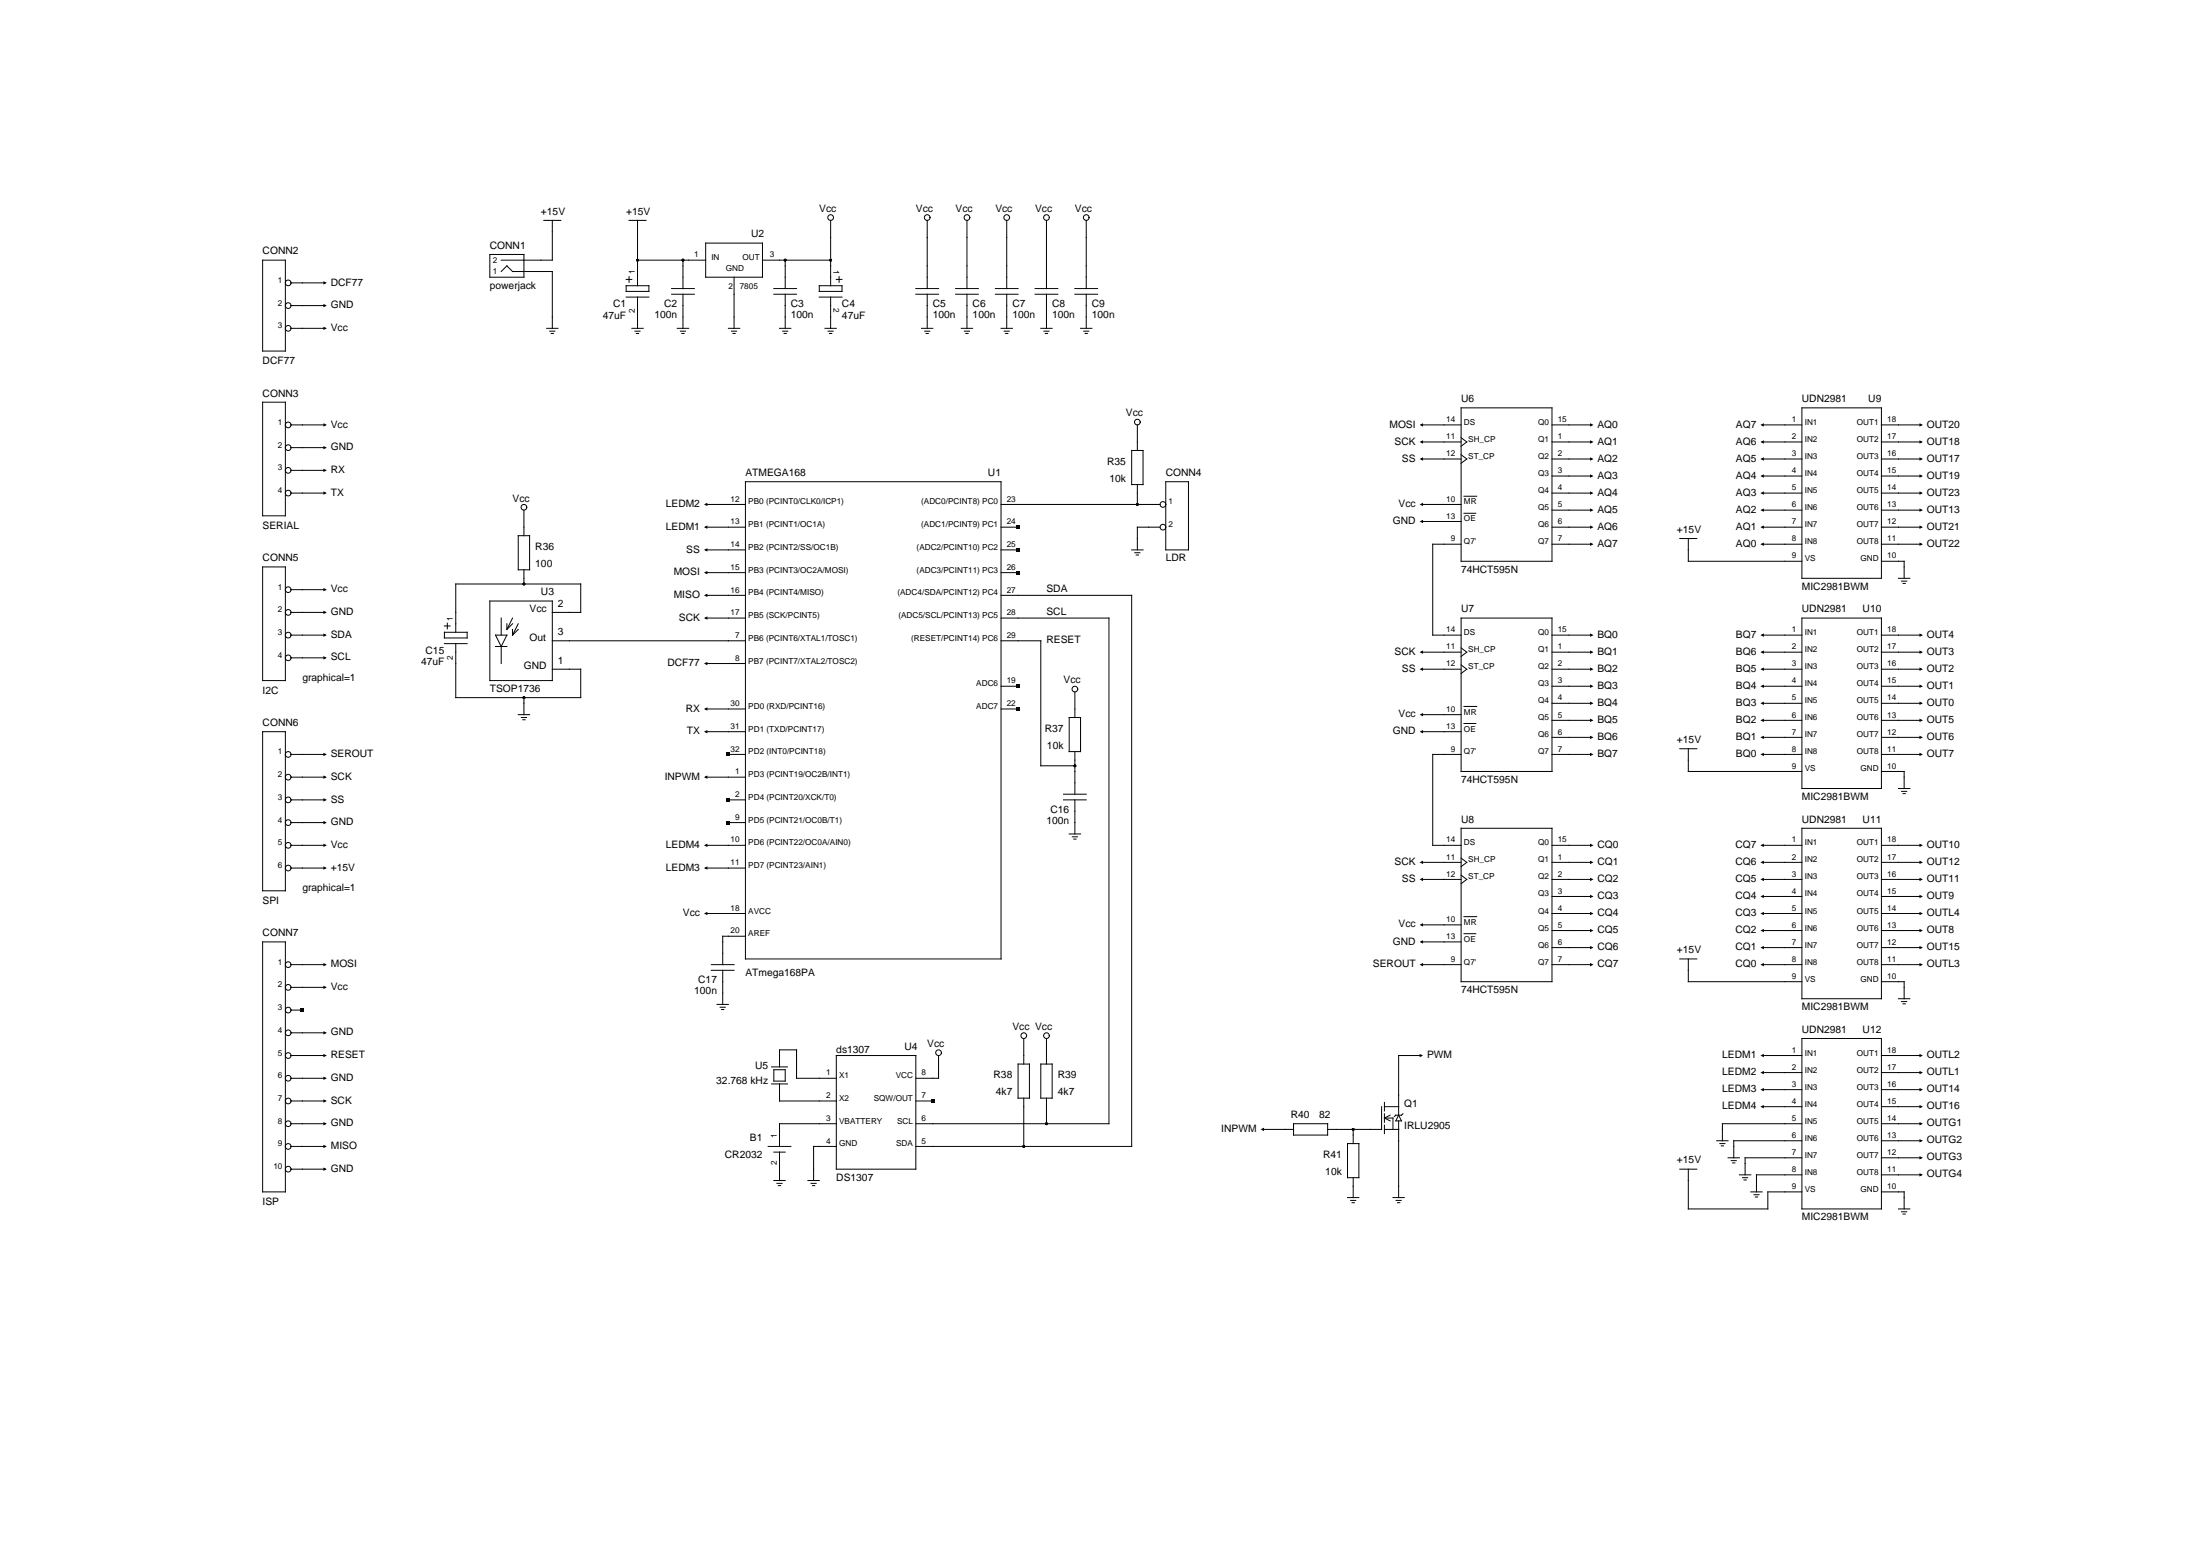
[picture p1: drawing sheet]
<svg xmlns="http://www.w3.org/2000/svg" width="297mm" height="210mm" viewBox="0 0 297 210" stroke-linecap="round" stroke-linejoin="round" font-family="sans-serif">
<g fill="none" stroke="#000" stroke-width=".14">
<path d="M35.5 35.1h3v12.3h-3zM39.3 38.2h4.6M66.1 34.4h4.6v3h-4.6zM67.7 36.7l.7-.8 .8 .8h5.4v7.6M73.4 29.7h2.3M74.6 29.7v5.4h-6.9M84.5 37.7h.8M84.5 38.6h3.1v.7h-3.1zM84.9 29.7h2.3M84.9 37.3v.8M86.1 35.1h9.2M86.1 29.7v8.9"/>
<path d="M90.7 39.7h3M90.7 39h3M92.2 35.1v3.9M92.2 39.7v4.6M95.3 32.8h7.6v4.6h-7.6zM99.1 37.4v6.9M102.9 35.1h9.3M104.5 39.7h3M104.5 39h3M106 35.1v3.9M106 39.7v4.6M110.6 38.6h3.1v.7h-3.1z"/>
<path d="M112.2 29.7v8.9M112.9 37.7h.8M113.3 37.3v.8M123.7 39.7h3M123.7 39h3M125.2 29.7v9.3M125.2 39.7v4.6M129 39.7h3.1M129 39h3.1M130.6 29.7v9.3M130.6 39.7v4.6M134.4 39.7h3.1"/>
<path d="M134.4 39h3.1M135.9 29.7v9.3M135.9 39.7v4.6M139.8 39.7h3M139.8 39h3M141.3 29.7v9.3M141.3 39.7v4.6M145.1 39.7h3.1M145.1 39h3.1M146.7 29.7v9.3M146.7 39.7v4.6M35.5 54.3h3v15.3h-3z"/>
<path d="M39.3 57.4h4.6M39.3 44.3h4.6M39.3 41.3h4.6M73.8 44.3h1.5M74.2 44.7h.7M74.4 45h.3M84.5 40.1h3.1M85.3 44.3h1.5M85.7 44.7h.7M85.9 45h.3M86.1 40.1v4.2M91.4 44.3h1.6"/>
<path d="M91.9 44.7h.7M92.1 45h.3M98.3 44.3h1.6M98.8 44.7h.7M99 45h.3M105.2 44.3h1.6M105.7 44.7h.7M105.9 45h.3M110.6 40.1h3.1M111.4 44.3h1.5M111.8 44.7h.7M112 45h.3"/>
<path d="M112.2 40.1v4.2M124.4 44.3h1.6M124.8 44.7h.7M125 45h.3M129.8 44.3h1.5M130.2 44.7h.7M130.4 45h.3M135.2 44.3h1.5M135.6 44.7h.7M135.8 45h.3M140.5 44.3h1.6M140.9 44.7h.7"/>
<path d="M141.1 45h.3M145.9 44.3h1.5M146.3 44.7h.7M146.5 45h.3M153.6 57.4v3.4M191.9 57.4h5.4M191.9 59.7h5.4M197.3 59.1l.7 .6-.7 .5M197.3 55.1h12.2v20.7h-12.2zM209.5 57.4h5.4M209.5 59.7h5.4M237.9 57.4h5.4"/>
<path d="M237.9 59.7h5.4M243.3 55.1h10.7v23h-10.7zM254 57.4h5.4M254 59.7h5.4M35.5 76.5h3v15.4h-3zM39.3 66.6h4.6M39.3 60.4h4.6M39.3 63.5h4.6M39.3 79.6h4.6M70 72.3h1.5v4.6h-1.5zM70.7 68.9v3.4M70.7 76.9v1.9"/>
<path d="M95.3 71.2h5.3M95.3 68.1h5.3M95.3 74.2h5.3M95.3 77.3h5.3M100.6 65h34.6v64.4h-34.6zM135.2 71.2h2.3M135.2 68.1h21.4M135.2 74.2h2.3M135.2 77.3h2.3M152.8 74.2h1.5M152.8 60.8h1.5v4.6h-1.5zM153.2 74.6h.7"/>
<path d="M153.4 74.9h.3M153.6 65.4v2.7M156.6 71.2h-3v3M157.4 65h3.1v9.2h-3.1zM191.9 62h5.4M191.9 68.1h5.4M191.9 70.4h5.4M197.3 73.5h-3.9v12.2h3.9M197.3 61.4l.7 .6-.7 .5M197.7 67h1.7M197.7 69.3h1.6M209.5 62h5.4"/>
<path d="M209.5 64.3h5.4M209.5 66.6h5.4M209.5 68.9h5.4M209.5 71.2h5.4M209.5 73.5h5.4M226.8 72.7h2.3M228 72.7v3.1h15.3M237.9 62h5.4M237.9 64.3h5.4M237.9 66.6h5.4M237.9 68.9h5.4M237.9 71.2h5.4"/>
<path d="M237.9 73.5h5.4M254 62h5.4M254 64.3h5.4M254 66.6h5.4M254 68.9h5.4M254 71.2h5.4M254 73.5h5.4M254 75.8h3.1v2.3M256.3 78.1h1.6M256.7 78.4h.7M256.9 78.8h.3M35.5 98.8h3v21.4h-3z"/>
<path d="M39.3 82.7h4.6M39.3 85.7h4.6M39.3 88.8h4.6M60 86.9h3.1M60 84.5h.8M60 85.3h3.1v.8h-3.1zM60.4 84.1v.8M61.5 86.9v7.3h16.9v-3.9h-3.8M66.1 81.1h8.5v10.8h-8.5zM66.9 85.7h1.5l-.7 1.6zM66.9 87.3h1.5M67.7 83.4v2.3"/>
<path d="M67.7 87.3v2.3M68.4 84.2v.8M69.2 83.4l-.8 1.6M69.2 84.2l-.8 .8M69.2 85v.7M70 84.2l-.8 1.5M70 85l-.8 .7M70 96.5h1.5M70.4 96.9h.7M70.6 97.2h.3M70.7 94.2v2.3M74.6 82.7h3.8v-3.9h-16.9v6.5"/>
<path d="M74.6 86.5h26M95.3 98.8h5.3M95.3 83.4h5.3M95.3 95.7h5.3M95.3 80.4h5.3M95.3 89.6h5.3M135.2 83.4h14.5v68.3h-26M135.2 80.4h17.6v74.4h-29.1M135.2 86.5h5.3v16.9h4.6M135.2 92.6h2.3M135.2 95.7h2.3M144.4 96.9h1.5v4.6h-1.5z"/>
<path d="M145.1 93.4v3.5M191.9 90.3h5.4M191.9 88h5.4M191.9 96.5h5.4M191.9 98.8h5.4M197.3 83.4h12.2v20.7h-12.2zM197.3 87.5l.7 .5-.7 .6M197.3 89.8l.7 .5-.7 .6M197.7 95.4h1.7M197.7 97.7h1.6M209.5 90.3h5.4M209.5 85.7h5.4"/>
<path d="M209.5 88h5.4M209.5 92.6h5.4M209.5 94.9h5.4M209.5 97.2h5.4M209.5 99.5h5.4M237.9 90.3h5.4M237.9 85.7h5.4M237.9 88h5.4M237.9 92.6h5.4M237.9 94.9h5.4M237.9 97.2h5.4M237.9 99.5h5.4"/>
<path d="M243.3 83.4h10.7v23h-10.7zM254 90.3h5.4M254 85.7h5.4M254 88h5.4M254 92.6h5.4M254 94.9h5.4M254 97.2h5.4M254 99.5h5.4M39.3 101.8h4.6M39.3 114.1h4.6M39.3 104.9h4.6M39.3 108h4.6"/>
<path d="M39.3 111h4.6M39.3 117.2h4.6M95.3 114.1h5.3M95.3 104.9h5.3M95.3 117.2h5.3M98.3 101.8h2.3M98.3 108h2.3M98.3 111h2.3M143.6 108h3.1M143.6 107.2h3.1M144.4 112.6h1.5M144.8 113h.7"/>
<path d="M145 113.3h.3M145.1 101.5v5.7M145.1 108v4.6M191.9 116.4h5.4M191.9 118.7h5.4M197.3 111.8h12.2v20.7h-12.2zM197.3 101.8h-3.9v12.3h3.9M197.3 115.8l.7 .6-.7 .6M197.3 118.1l.7 .6-.7 .6M209.5 101.8h5.4M209.5 114.1h5.4M209.5 116.4h5.4"/>
<path d="M209.5 118.7h5.4M226.8 101.1h2.3M228 101.1v3h15.3M237.9 101.8h5.4M237.9 114.1h5.4M237.9 116.4h5.4M237.9 118.7h5.4M243.3 111.8h10.7v23h-10.7zM254 101.8h5.4M254 104.1h3.1v2.3M254 114.1h5.4M254 116.4h5.4"/>
<path d="M254 118.7h5.4M256.3 106.4h1.6M256.7 106.8h.7M256.9 107.1h.3M35.5 127.1h3v33.8h-3zM39.3 130.2h4.6M39.3 133.3h4.6M39.3 136.3h1.5M39.3 139.4h4.6M95.3 123.3h5.3M96 130.2h3.1M96 131h3.1"/>
<path d="M96.8 135.6h1.5M97.2 136h.7M97.4 136.3h.3M97.6 131v4.6M100.6 126.4h-3v3.8M191.9 130.2h5.4M191.9 124.8h5.4M191.9 127.1h5.4M197.7 123.7h1.7M197.7 126h1.6M209.5 121h5.4M209.5 123.3h5.4"/>
<path d="M209.5 125.6h5.4M209.5 127.9h5.4M209.5 130.2h5.4M226.8 129.4h2.3M228 129.4v3.1h15.3M237.9 121h5.4M237.9 123.3h5.4M237.9 125.6h5.4M237.9 127.9h5.4M237.9 130.2h5.4M254 121h5.4M254 123.3h5.4"/>
<path d="M254 125.6h5.4M254 127.9h5.4M254 130.2h5.4M254 132.5h3.1v2.3M256.3 134.8h1.6M256.7 135.2h.7M256.9 135.5h.3M39.3 145.6h4.6M39.3 148.6h4.6M39.3 151.7h4.6M39.3 154.8h4.6M39.3 157.8h4.6"/>
<path d="M39.3 142.5h4.6M103.7 154.8h3.1M104.2 146.3h2.1M104.2 144h2.1M104.5 144.4h1.5v1.5h-1.5zM104.5 159.4h1.5M104.5 155.5h1.5M104.9 159.7h.7M105.2 144v-2.3h2.3v3.9h5.4M105.2 146.3v2.3h7.7M105.2 155.5v3.9M109.1 159.4h1.5"/>
<path d="M109.5 159.7h.7M112.9 151.7h-7.7v3.1M112.9 154.8h-3v4.6M112.9 142.5h10.8v15.3h-10.8zM123.7 148.6h2.3M126.7 142.5v3.1h-3M137.5 143.6h1.5v4.6h-1.5zM138.2 140.2v3.4M138.2 148.2v6.6M140.5 143.6h1.6v4.6h-1.6zM141.3 140.2v3.4M141.3 148.2v3.5"/>
<path d="M170.4 152.5h4.3M174.7 151.7h4.6v1.5h-4.6zM181.9 154.4h1.6v4.6h-1.6zM182.7 152.5v1.9M182.7 159v2.7M186.5 149.4v3.1h-7.2M186.9 149.4h1.9M186.9 152.5h1.9M186.9 150.9l.8 .4M186.9 148.8v1.2M186.9 150.3v1.2M186.9 151.9v1.1"/>
<path d="M186.9 150.9h1.2v1.6M187.7 150.5l-.8 .4M188.8 151.3v10.4M188.8 150.5l.4 .8h-.7zM189.4 150.3l-.2 .2h-.7l-.2 .2M191.9 142.5h-3.1v8M226.8 157.8h2.3M228 157.8v5.4h10.7v-2.3h4.6M231.8 154h1.5M232.2 154.4h.7M232.4 154.7h.3M233.3 156.3h1.6"/>
<path d="M233.7 156.7h.7M233.9 157h.3M234.9 158.6h1.5M235.3 159h.7M235.5 159.3h.3M237.9 142.5h5.4M237.9 149.4h5.4M237.9 147.1h5.4M237.9 144.8h5.4M243.3 151.7h-10.7v2.3M243.3 140.2h10.7v23h-10.7zM243.3 154h-9.2v2.3"/>
<path d="M243.3 156.3h-7.7v2.3M243.3 158.6h-6.1v2.3M254 151.7h5.4M254 142.5h5.4M254 149.4h5.4M254 147.1h5.4M254 144.8h5.4M254 154h5.4M254 156.3h5.4M254 158.6h5.4M105.1 160h.3M109.7 160h.3"/>
<path d="M181.9 161.7h1.6M182.4 162h.7M182.6 162.3h.3M188.1 161.7h1.5M188.5 162h.7M188.7 162.3h.3M236.4 160.9h1.5M236.8 161.3h.7M237 161.6h.3M254 160.9h3.1v2.3M256.3 163.2h1.6M256.7 163.6h.7"/>
<path d="M256.9 163.9h.3"/>
<circle cx="38.9" cy="38.2" r=".38"/>
<circle cx="112.2" cy="29.4" r=".38"/>
<circle cx="125.2" cy="29.4" r=".38"/>
<circle cx="130.6" cy="29.4" r=".38"/>
<circle cx="135.9" cy="29.4" r=".38"/>
<circle cx="141.3" cy="29.4" r=".38"/>
<circle cx="146.7" cy="29.4" r=".38"/>
<circle cx="38.9" cy="57.4" r=".38"/>
<circle cx="38.9" cy="44.3" r=".38"/>
<circle cx="38.9" cy="41.3" r=".38"/>
<circle cx="153.6" cy="57" r=".38"/>
<circle cx="38.9" cy="66.6" r=".38"/>
<circle cx="38.9" cy="60.4" r=".38"/>
<circle cx="38.9" cy="63.5" r=".38"/>
<circle cx="38.9" cy="79.6" r=".38"/>
<circle cx="70.7" cy="68.5" r=".38"/>
<circle cx="157" cy="71.2" r=".38"/>
<circle cx="157" cy="68.1" r=".38"/>
<circle cx="38.9" cy="82.7" r=".38"/>
<circle cx="38.9" cy="88.8" r=".38"/>
<circle cx="38.9" cy="85.7" r=".38"/>
<circle cx="145.1" cy="93" r=".38"/>
<circle cx="38.9" cy="101.8" r=".38"/>
<circle cx="38.9" cy="114.1" r=".38"/>
<circle cx="38.9" cy="108" r=".38"/>
<circle cx="38.9" cy="117.2" r=".38"/>
<circle cx="38.9" cy="111" r=".38"/>
<circle cx="38.9" cy="104.9" r=".38"/>
<circle cx="38.9" cy="139.4" r=".38"/>
<circle cx="38.9" cy="133.3" r=".38"/>
<circle cx="38.9" cy="136.3" r=".38"/>
<circle cx="38.9" cy="130.2" r=".38"/>
<circle cx="138.2" cy="139.8" r=".38"/>
<circle cx="141.3" cy="139.8" r=".38"/>
<circle cx="38.9" cy="151.7" r=".38"/>
<circle cx="38.9" cy="148.6" r=".38"/>
<circle cx="38.9" cy="142.5" r=".38"/>
<circle cx="38.9" cy="157.8" r=".38"/>
<circle cx="38.9" cy="154.8" r=".38"/>
<circle cx="38.9" cy="145.6" r=".38"/>
<circle cx="126.7" cy="142.1" r=".38"/>
</g>
<g fill="#000">
<path d="M43.7 38l.4 .2-.4 .2zM43.7 57.1l.4 .3-.4 .2zM43.7 44.1l.4 .2-.4 .3zM43.7 41l.4 .3-.4 .2zM191.7 57.4l.4-.3v.5zM191.7 59.7l.4-.3v.5zM214.7 59.4l.4 .3-.4 .2zM214.7 57.1l.4 .3-.4 .2zM237.7 57.4l.5-.3v.5zM237.7 59.7l.5-.3v.5zM259.2 57.1l.4 .3-.4 .2zM259.2 59.4l.4 .3-.4 .2z"/>
<path d="M43.7 63.3l.4 .2-.4 .2zM43.7 66.3l.4 .3-.4 .2zM43.7 79.4l.4 .2-.4 .2zM43.7 60.2l.4 .2-.4 .3zM95 71.2l.5-.3v.5zM95 74.2l.5-.2v.5zM95 77.3l.5-.2v.4zM95 68.1l.5-.2v.4zM137.2 70.9h.5v.5h-.5zM137.2 74h.5v.5h-.5zM137.2 77.1h.5v.4h-.5zM191.7 62l.4-.3v.5z"/>
<path d="M191.7 68.1l.4-.2v.4zM191.7 70.4l.4-.2v.4zM214.7 73.2l.4 .3-.4 .2zM214.7 70.9l.4 .3-.4 .2zM214.7 68.6l.4 .3-.4 .2zM214.7 66.3l.4 .3-.4 .2zM214.7 64l.4 .3-.4 .2zM214.7 61.7l.4 .3-.4 .2zM237.7 62l.5-.3v.5zM237.7 64.3l.5-.3v.5zM237.7 66.6l.5-.3v.5zM237.7 68.9l.5-.3v.5z"/>
<path d="M237.7 71.2l.5-.3v.5zM237.7 73.5l.5-.3v.5zM259.2 68.6l.4 .3-.4 .2zM259.2 66.3l.4 .3-.4 .2zM259.2 73.2l.4 .3-.4 .2zM259.2 70.9l.4 .3-.4 .2zM259.2 64l.4 .3-.4 .2zM259.2 61.7l.4 .3-.4 .2zM43.7 88.6l.4 .2-.4 .2zM43.7 85.5l.4 .2-.4 .3zM43.7 82.4l.4 .3-.4 .2zM95 80.4l.5-.3v.5z"/>
<path d="M95 83.4l.5-.2v.5zM95 89.6l.5-.3v.5zM95 95.7l.5-.2v.4zM95 98.8l.5-.3v.5zM137.2 92.4h.5v.5h-.5zM137.2 95.5h.5v.4h-.5zM191.7 88l.4-.2v.5zM191.7 90.3l.4-.2v.5zM191.7 96.5l.4-.3v.5zM191.7 98.8l.4-.3v.5zM214.7 99.3l.4 .2-.4 .3zM214.7 97l.4 .2-.4 .3z"/>
<path d="M214.7 94.7l.4 .2-.4 .3zM214.7 92.4l.4 .2-.4 .3zM214.7 90.1l.4 .2-.4 .3zM214.7 87.8l.4 .2-.4 .3zM214.7 85.5l.4 .2-.4 .3zM237.7 85.7l.5-.2v.5zM237.7 88l.5-.2v.5zM237.7 90.3l.5-.2v.5zM237.7 92.6l.5-.2v.5zM237.7 94.9l.5-.2v.5zM237.7 97.2l.5-.2v.5zM237.7 99.5l.5-.2v.5z"/>
<path d="M259.2 99.3l.4 .2-.4 .3zM259.2 97l.4 .2-.4 .3zM259.2 85.5l.4 .2-.4 .3zM259.2 87.8l.4 .2-.4 .3zM259.2 90.1l.4 .2-.4 .3zM259.2 92.4l.4 .2-.4 .3zM259.2 94.7l.4 .2-.4 .3zM43.7 101.6l.4 .2-.4 .3zM43.7 104.7l.4 .2-.4 .2zM43.7 107.7l.4 .3-.4 .2zM43.7 110.8l.4 .2-.4 .3zM43.7 113.9l.4 .2-.4 .2z"/>
<path d="M43.7 116.9l.4 .3-.4 .2zM95 114.1l.5-.2v.4zM95 117.2l.5-.3v.5zM95 104.9l.5-.2v.4zM98.1 101.6h.5v.5h-.5zM98.1 107.7h.5v.5h-.5zM98.1 110.8h.5v.5h-.5zM191.7 116.4l.4-.2v.4zM191.7 118.7l.4-.2v.4zM214.7 101.6l.4 .2-.4 .3zM214.7 118.5l.4 .2-.4 .2zM214.7 116.2l.4 .2-.4 .2z"/>
<path d="M214.7 113.9l.4 .2-.4 .2zM237.7 101.8l.5-.2v.5zM237.7 114.1l.5-.2v.4zM237.7 116.4l.5-.2v.4zM237.7 118.7l.5-.2v.4zM259.2 101.6l.4 .2-.4 .3zM259.2 116.2l.4 .2-.4 .2zM259.2 118.5l.4 .2-.4 .2zM259.2 113.9l.4 .2-.4 .2zM40.6 136.1h.5v.5h-.5zM43.7 130l.4 .2-.4 .2zM43.7 139.2l.4 .2-.4 .2z"/>
<path d="M43.7 133.1l.4 .2-.4 .2zM95 123.3l.5-.2v.4zM191.7 130.2l.4-.2v.4zM191.7 124.8l.4-.2v.5zM191.7 127.1l.4-.2v.5zM214.7 130l.4 .2-.4 .2zM214.7 127.7l.4 .2-.4 .2zM214.7 125.4l.4 .2-.4 .2zM214.7 123.1l.4 .2-.4 .2zM214.7 120.8l.4 .2-.4 .2zM237.7 121l.5-.2v.4zM237.7 123.3l.5-.2v.4z"/>
<path d="M237.7 125.6l.5-.2v.4zM237.7 127.9l.5-.2v.4zM237.7 130.2l.5-.2v.4zM259.2 127.7l.4 .2-.4 .2zM259.2 120.8l.4 .2-.4 .2zM259.2 125.4l.4 .2-.4 .2zM259.2 130l.4 .2-.4 .2zM259.2 123.1l.4 .2-.4 .2zM43.7 142.3l.4 .2-.4 .2zM43.7 145.3l.4 .3-.4 .2zM43.7 148.4l.4 .2-.4 .2zM43.7 151.5l.4 .2-.4 .2z"/>
<path d="M43.7 157.6l.4 .2-.4 .3zM43.7 154.5l.4 .3-.4 .2zM125.7 148.4h.5v.4h-.5zM170.2 152.5l.5-.3v.5zM191.7 142.3l.4 .2-.4 .2zM237.7 142.5l.5-.2v.4zM237.7 144.8l.5-.2v.4zM237.7 147.1l.5-.2v.4zM237.7 149.4l.5-.2v.4zM259.2 146.9l.4 .2-.4 .2zM259.2 149.2l.4 .2-.4 .2zM259.2 144.6l.4 .2-.4 .2z"/>
<path d="M259.2 142.3l.4 .2-.4 .2zM259.2 151.5l.4 .2-.4 .2zM259.2 153.8l.4 .2-.4 .2zM259.2 156.1l.4 .2-.4 .2zM259.2 158.4l.4 .2-.4 .2z"/>
<circle cx="86.1" cy="35.1" r=".19"/>
<circle cx="92.2" cy="35.1" r=".19"/>
<circle cx="106" cy="35.1" r=".19"/>
<circle cx="112.2" cy="35.1" r=".19"/>
<circle cx="70.7" cy="78.8" r=".19"/>
<circle cx="153.6" cy="68.1" r=".19"/>
<circle cx="70.7" cy="94.2" r=".19"/>
<circle cx="145.1" cy="103.4" r=".19"/>
<circle cx="138.2" cy="154.8" r=".19"/>
<circle cx="141.3" cy="151.7" r=".19"/>
<circle cx="182.7" cy="152.5" r=".19"/>
</g>
<g font-size="1.4">
<text x="73" y="29">+15V</text>
<text x="84.5" y="29">+15V</text>
<text x="110.6" y="28.6">Vcc</text>
<text x="123.7" y="28.6">Vcc</text>
<text x="129" y="28.6">Vcc</text>
<text x="134.4" y="28.6">Vcc</text>
<text x="139.8" y="28.6">Vcc</text>
<text x="145.1" y="28.6">Vcc</text>
<text x="35.5" y="34.4">CONN2</text>
<text x="66.1" y="33.6">CONN1</text>
<text x="101.4" y="32.1">U2</text>
<text x="44.7" y="38.5">DCF77</text>
<text x="44.7" y="41.6">GND</text>
<text x="66.1" y="39">powerjack</text>
<text x="82.8" y="41.5">C1</text>
<text x="89.7" y="41.5">C2</text>
<text x="106.8" y="41.5">C3</text>
<text x="113.7" y="41.5">C4</text>
<text x="126" y="41.5">C5</text>
<text x="131.3" y="41.5">C6</text>
<text x="136.7" y="41.5">C7</text>
<text x="142.1" y="41.5">C8</text>
<text x="147.4" y="41.5">C9</text>
<text x="44.7" y="44.7">Vcc</text>
<text x="81.4" y="43">47uF</text>
<text x="88.4" y="43">100n</text>
<text x="106.8" y="43">100n</text>
<text x="113.7" y="43">47uF</text>
<text x="126" y="43">100n</text>
<text x="131.3" y="43">100n</text>
<text x="136.7" y="43">100n</text>
<text x="142.1" y="43">100n</text>
<text x="147.4" y="43">100n</text>
<text x="35.5" y="53.5">CONN3</text>
<text x="35.5" y="49.2">DCF77</text>
<text x="44.7" y="57.7">Vcc</text>
<text x="152" y="56.2">Vcc</text>
<text x="187.6" y="57.7">MOSI</text>
<text x="197.3" y="54.3">U6</text>
<text x="215.7" y="57.7">AQ0</text>
<text x="234.4" y="57.7">AQ7</text>
<text x="243.3" y="54.3">UDN2981</text>
<text x="252.3" y="54.3">U9</text>
<text x="260.2" y="57.7">OUT20</text>
<text x="44.7" y="63.8">RX</text>
<text x="44.7" y="60.8">GND</text>
<text x="100.6" y="64.3">ATMEGA168</text>
<text x="133.4" y="64.3">U1</text>
<text x="149.5" y="62.7">R35</text>
<text x="149.8" y="65">10k</text>
<text x="157.4" y="64.3">CONN4</text>
<text x="188.3" y="60">SCK</text>
<text x="189.3" y="62.3">SS</text>
<text x="215.7" y="64.6">AQ3</text>
<text x="215.7" y="62.3">AQ2</text>
<text x="215.7" y="60">AQ1</text>
<text x="234.4" y="60">AQ6</text>
<text x="234.4" y="62.3">AQ5</text>
<text x="234.4" y="64.6">AQ4</text>
<text x="260.2" y="64.6">OUT19</text>
<text x="260.2" y="60">OUT18</text>
<text x="260.2" y="62.3">OUT17</text>
<text x="35.5" y="71.4">SERIAL</text>
<text x="44.7" y="66.9">TX</text>
<text x="69.2" y="67.7">Vcc</text>
<text x="89.9" y="71.5">LEDM1</text>
<text x="89.9" y="68.4">LEDM2</text>
<text x="188.1" y="70.8">GND</text>
<text x="188.8" y="68.4">Vcc</text>
<text x="215.7" y="71.5">AQ6</text>
<text x="215.7" y="69.2">AQ5</text>
<text x="215.7" y="66.9">AQ4</text>
<text x="226.4" y="71.9">+15V</text>
<text x="234.4" y="66.9">AQ3</text>
<text x="234.4" y="69.2">AQ2</text>
<text x="234.4" y="71.5">AQ1</text>
<text x="260.2" y="69.2">OUT13</text>
<text x="260.2" y="66.9">OUT23</text>
<text x="260.2" y="71.5">OUT21</text>
<text x="35.5" y="75.8">CONN5</text>
<text x="72.3" y="74.2">R36</text>
<text x="72.3" y="76.5">100</text>
<text x="91" y="77.7">MOSI</text>
<text x="92.7" y="74.6">SS</text>
<text x="157.4" y="75.8">LDR</text>
<text x="197.3" y="77.3">74HCT595N</text>
<text x="215.7" y="73.8">AQ7</text>
<text x="234.4" y="73.8">AQ0</text>
<text x="260.2" y="73.8">OUT22</text>
<text x="44.7" y="83">GND</text>
<text x="44.7" y="79.9">Vcc</text>
<text x="71.5" y="82.7">Vcc</text>
<text x="73" y="80.4">U3</text>
<text x="75.3" y="81.9">2</text>
<text x="91" y="80.7">MISO</text>
<text x="91.7" y="83.8">SCK</text>
<text x="141.3" y="83">SCL</text>
<text x="141.3" y="80">SDA</text>
<text x="197.3" y="82.7">U7</text>
<text x="243.3" y="79.6">MIC2981BWM</text>
<text x="243.3" y="82.7">UDN2981</text>
<text x="251.5" y="82.7">U10</text>
<text x="44.7" y="89.2">SCL</text>
<text x="44.7" y="86.1">SDA</text>
<text x="56.8" y="89.8">47uF</text>
<text x="57.5" y="88.3">C15</text>
<text x="71.5" y="86.5">Out</text>
<text x="75.3" y="85.7">3</text>
<text x="75.3" y="89.6">1</text>
<text x="90.1" y="89.9">DCF77</text>
<text x="141.3" y="86.9">RESET</text>
<text x="188.3" y="88.4">SCK</text>
<text x="215.7" y="88.4">BQ1</text>
<text x="215.7" y="86.1">BQ0</text>
<text x="234.4" y="86.1">BQ7</text>
<text x="234.4" y="88.4">BQ6</text>
<text x="260.2" y="86.1">OUT4</text>
<text x="260.2" y="88.4">OUT3</text>
<text x="35.5" y="93.6">I2C</text>
<text x="40.8" y="91.9">graphical=1</text>
<text x="66.1" y="93.4">TSOP1736</text>
<text x="70.7" y="90.3">GND</text>
<text x="143.6" y="92.3">Vcc</text>
<text x="189.3" y="90.7">SS</text>
<text x="215.7" y="95.3">BQ4</text>
<text x="215.7" y="93">BQ3</text>
<text x="215.7" y="90.7">BQ2</text>
<text x="234.4" y="90.7">BQ5</text>
<text x="234.4" y="93">BQ4</text>
<text x="234.4" y="95.3">BQ3</text>
<text x="260.2" y="90.7">OUT2</text>
<text x="260.2" y="93">OUT1</text>
<text x="260.2" y="95.3">OUT0</text>
<text x="35.5" y="98">CONN6</text>
<text x="92.6" y="96.1">RX</text>
<text x="92.7" y="99.1">TX</text>
<text x="141.1" y="98.8">R37</text>
<text x="141.4" y="101.1">10k</text>
<text x="188.1" y="99.1">GND</text>
<text x="188.8" y="96.8">Vcc</text>
<text x="215.7" y="99.9">BQ6</text>
<text x="215.7" y="97.6">BQ5</text>
<text x="226.4" y="100.3">+15V</text>
<text x="234.4" y="97.6">BQ2</text>
<text x="234.4" y="99.9">BQ1</text>
<text x="260.2" y="99.9">OUT6</text>
<text x="260.2" y="97.6">OUT5</text>
<text x="44.7" y="102.2">SEROUT</text>
<text x="44.7" y="105.3">SCK</text>
<text x="89.7" y="105.3">INPWM</text>
<text x="197.3" y="105.7">74HCT595N</text>
<text x="215.7" y="102.2">BQ7</text>
<text x="234.4" y="102.2">BQ0</text>
<text x="243.3" y="108">MIC2981BWM</text>
<text x="260.2" y="102.2">OUT7</text>
<text x="44.7" y="108.3">SS</text>
<text x="44.7" y="111.4">GND</text>
<text x="141.3" y="111.2">100n</text>
<text x="141.8" y="109.7">C16</text>
<text x="197.3" y="111">U8</text>
<text x="243.3" y="111">UDN2981</text>
<text x="251.5" y="111">U11</text>
<text x="44.7" y="114.5">Vcc</text>
<text x="44.7" y="117.5">+15V</text>
<text x="89.9" y="114.5">LEDM4</text>
<text x="89.9" y="117.5">LEDM3</text>
<text x="188.3" y="116.8">SCK</text>
<text x="189.3" y="119.1">SS</text>
<text x="215.7" y="119.1">CQ2</text>
<text x="215.7" y="116.8">CQ1</text>
<text x="215.7" y="114.5">CQ0</text>
<text x="234.3" y="114.5">CQ7</text>
<text x="234.3" y="116.8">CQ6</text>
<text x="234.3" y="119.1">CQ5</text>
<text x="260.2" y="116.8">OUT12</text>
<text x="260.2" y="119.1">OUT11</text>
<text x="260.2" y="114.5">OUT10</text>
<text x="35.5" y="122">SPI</text>
<text x="40.8" y="120.2">graphical=1</text>
<text x="92.2" y="123.7">Vcc</text>
<text x="188.8" y="125.2">Vcc</text>
<text x="215.7" y="126">CQ5</text>
<text x="215.7" y="123.7">CQ4</text>
<text x="215.7" y="121.4">CQ3</text>
<text x="234.3" y="121.4">CQ4</text>
<text x="234.3" y="123.7">CQ3</text>
<text x="234.3" y="126">CQ2</text>
<text x="260.2" y="121.4">OUT9</text>
<text x="260.2" y="126">OUT8</text>
<text x="260.2" y="123.7">OUTL4</text>
<text x="35.5" y="126.4">CONN7</text>
<text x="44.7" y="130.6">MOSI</text>
<text x="100.6" y="131.7">ATmega168PA</text>
<text x="185.4" y="130.6">SEROUT</text>
<text x="188.1" y="127.5">GND</text>
<text x="215.7" y="130.6">CQ7</text>
<text x="215.7" y="128.3">CQ6</text>
<text x="226.4" y="128.7">+15V</text>
<text x="234.3" y="128.3">CQ1</text>
<text x="234.3" y="130.6">CQ0</text>
<text x="260.2" y="128.3">OUT15</text>
<text x="260.2" y="130.6">OUTL3</text>
<text x="44.7" y="133.6">Vcc</text>
<text x="93.7" y="134.2">100n</text>
<text x="94.3" y="132.7">C17</text>
<text x="197.3" y="134">74HCT595N</text>
<text x="243.3" y="136.3">MIC2981BWM</text>
<text x="44.7" y="139.8">GND</text>
<text x="44.7" y="142.8">RESET</text>
<text x="112.9" y="142.1">ds1307</text>
<text x="122.1" y="141.7">U4</text>
<text x="125.2" y="141.3">Vcc</text>
<text x="136.7" y="139">Vcc Vcc</text>
<text x="192.7" y="142.8">PWM</text>
<text x="232.5" y="142.8">LEDM1</text>
<text x="243.3" y="139.4">UDN2981</text>
<text x="251.5" y="139.4">U12</text>
<text x="260.2" y="142.8">OUTL2</text>
<text x="44.7" y="145.9">GND</text>
<text x="44.7" y="149">SCK</text>
<text x="96.7" y="146.3">32.768 kHz</text>
<text x="101.9" y="144.2">U5</text>
<text x="134.2" y="145.6">R38</text>
<text x="134.5" y="147.9">4k7</text>
<text x="142.8" y="145.6">R39</text>
<text x="142.8" y="147.9">4k7</text>
<text x="189.6" y="149.4">Q1</text>
<text x="232.5" y="145.1">LEDM2</text>
<text x="232.5" y="147.4">LEDM3</text>
<text x="232.5" y="149.7">LEDM4</text>
<text x="260.2" y="147.4">OUT14</text>
<text x="260.2" y="149.7">OUT16</text>
<text x="260.2" y="145.1">OUTL1</text>
<text x="44.7" y="152">GND</text>
<text x="44.7" y="155.1">MISO</text>
<text x="101.3" y="154">B1</text>
<text x="164.9" y="152.8">INPWM</text>
<text x="174.3" y="150.9">R40</text>
<text x="178.1" y="150.9">82</text>
<text x="189.6" y="152.5">IRLU2905</text>
<text x="260.2" y="152">OUTG1</text>
<text x="260.2" y="154.3">OUTG2</text>
<text x="44.7" y="158.2">GND</text>
<text x="97.9" y="156.3">CR2032</text>
<text x="112.9" y="159.4">DS1307</text>
<text x="178.6" y="156.3">R41</text>
<text x="178.9" y="158.6">10k</text>
<text x="226.4" y="157.1">+15V</text>
<text x="260.2" y="156.6">OUTG3</text>
<text x="260.2" y="158.9">OUTG4</text>
<text x="35.5" y="162.7">ISP</text>
<text x="243.3" y="164.7">MIC2981BWM</text>
</g>
<g font-size="1.1">
<text x="66.5" y="35.5">2</text>
<text x="93.7" y="34.7">1</text>
<text x="96" y="35.1">IN</text>
<text x="100.2" y="35.1">OUT</text>
<text x="103.9" y="34.7">3</text>
<text x="37.5" y="38.2">1</text>
<text x="37.5" y="41.3">2</text>
<text x="66.5" y="37">1</text>
<text x="85.7" y="37" transform="rotate(-90 85.7 37)">1</text>
<text x="98" y="36.6">GND</text>
<text x="98.3" y="39">2</text>
<text x="99.9" y="39">7805</text>
<text x="112.5" y="36.4" transform="rotate(90 112.5 36.4)">1</text>
<text x="112.5" y="41.6" transform="rotate(90 112.5 41.6)">2</text>
<text x="37.5" y="44.3">3</text>
<text x="85.7" y="42.3" transform="rotate(-90 85.7 42.3)">2</text>
<text x="37.5" y="57.4">1</text>
<text x="195.3" y="57">14</text>
<text x="195.3" y="59.3">11</text>
<text x="197.7" y="57.4">DS</text>
<text x="198.2" y="59.7">SH_CP</text>
<text x="207.7" y="57.4">Q0</text>
<text x="207.7" y="59.7">Q1</text>
<text x="210.3" y="57">15</text>
<text x="210.3" y="59.3">1</text>
<text x="241.9" y="57">1</text>
<text x="241.9" y="59.3">2</text>
<text x="243.7" y="57.4">IN1</text>
<text x="243.7" y="59.7">IN2</text>
<text x="250.7" y="57.4">OUT1</text>
<text x="250.7" y="59.7">OUT2</text>
<text x="254.8" y="57">18</text>
<text x="254.8" y="59.3">17</text>
<text x="37.5" y="60.4">2</text>
<text x="37.5" y="63.5">3</text>
<text x="195.3" y="61.6">12</text>
<text x="198.2" y="62">ST_CP</text>
<text x="207.7" y="62">Q2</text>
<text x="207.7" y="64.3">Q3</text>
<text x="210.3" y="61.6">2</text>
<text x="210.3" y="63.9">3</text>
<text x="241.9" y="61.6">3</text>
<text x="241.9" y="63.9">4</text>
<text x="243.7" y="62">IN3</text>
<text x="243.7" y="64.3">IN4</text>
<text x="250.7" y="62">OUT3</text>
<text x="250.7" y="64.3">OUT4</text>
<text x="254.8" y="61.6">16</text>
<text x="254.8" y="63.9">15</text>
<text x="37.5" y="66.6">4</text>
<text x="98.6" y="67.7">12</text>
<text x="98.6" y="70.8">13</text>
<text x="101" y="68.1">PB0 (PCINT0/CLK0/ICP1)</text>
<text x="101" y="71.2">PB1 (PCINT1/OC1A)</text>
<text x="124.4" y="68.1">(ADC0/PCINT8) PC0</text>
<text x="124.4" y="71.2">(ADC1/PCINT9) PC1</text>
<text x="135.9" y="67.7">23</text>
<text x="135.9" y="70.8">24</text>
<text x="157.8" y="68.1">1</text>
<text x="157.8" y="71.2">2</text>
<text x="195.3" y="67.7">10</text>
<text x="195.3" y="70">13</text>
<text x="197.7" y="68.1">MR</text>
<text x="197.7" y="70.4">OE</text>
<text x="207.7" y="66.6">Q4</text>
<text x="207.7" y="68.9">Q5</text>
<text x="207.7" y="71.2">Q6</text>
<text x="210.3" y="66.2">4</text>
<text x="210.3" y="68.5">5</text>
<text x="210.3" y="70.8">6</text>
<text x="241.9" y="66.2">5</text>
<text x="241.9" y="68.5">6</text>
<text x="241.9" y="70.8">7</text>
<text x="243.7" y="66.6">IN5</text>
<text x="243.7" y="68.9">IN6</text>
<text x="243.7" y="71.2">IN7</text>
<text x="250.7" y="66.6">OUT5</text>
<text x="250.7" y="68.9">OUT6</text>
<text x="250.7" y="71.2">OUT7</text>
<text x="254.8" y="66.2">14</text>
<text x="254.8" y="68.5">13</text>
<text x="254.8" y="70.8">12</text>
<text x="98.6" y="73.8">14</text>
<text x="98.6" y="76.9">15</text>
<text x="101" y="74.2">PB2 (PCINT2/SS/OC1B)</text>
<text x="101" y="77.3">PB3 (PCINT3/OC2A/MOSI)</text>
<text x="123.8" y="74.2">(ADC2/PCINT10) PC2</text>
<text x="123.8" y="77.3">(ADC3/PCINT11) PC3</text>
<text x="135.9" y="73.8">25</text>
<text x="135.9" y="76.9">26</text>
<text x="195.9" y="73.1">9</text>
<text x="197.7" y="73.5">Q7'</text>
<text x="207.7" y="73.5">Q7</text>
<text x="210.3" y="73.1">7</text>
<text x="241.9" y="73.1">8</text>
<text x="241.9" y="75.4">9</text>
<text x="243.7" y="73.5">IN8</text>
<text x="243.7" y="75.8">VS</text>
<text x="250.7" y="73.5">OUT8</text>
<text x="251.2" y="75.8">GND</text>
<text x="254.8" y="73.1">11</text>
<text x="254.8" y="75.4">10</text>
<text x="37.5" y="79.6">1</text>
<text x="37.5" y="82.7">2</text>
<text x="61.2" y="83.8" transform="rotate(-90 61.2 83.8)">1</text>
<text x="98.6" y="80">16</text>
<text x="98.6" y="83">17</text>
<text x="101" y="80.4">PB4 (PCINT4/MISO)</text>
<text x="101" y="83.4">PB5 (SCK/PCINT5)</text>
<text x="121.2" y="80.4">(ADC4/SDA/PCINT12) PC4</text>
<text x="121.3" y="83.4">(ADC5/SCL/PCINT13) PC5</text>
<text x="135.9" y="80">27</text>
<text x="135.9" y="83">28</text>
<text x="37.5" y="85.7">3</text>
<text x="37.5" y="88.8">4</text>
<text x="61.2" y="89" transform="rotate(-90 61.2 89)">2</text>
<text x="99.3" y="86.1">7</text>
<text x="99.3" y="89.2">8</text>
<text x="101" y="86.5">PB6 (PCINT6/XTAL1/TOSC1)</text>
<text x="101" y="89.6">PB7 (PCINT7/XTAL2/TOSC2)</text>
<text x="123" y="86.5">(RESET/PCINT14) PC6</text>
<text x="135.9" y="86.1">29</text>
<text x="195.3" y="85.3">14</text>
<text x="195.3" y="87.6">11</text>
<text x="195.3" y="90">12</text>
<text x="197.7" y="85.7">DS</text>
<text x="198.2" y="88">SH_CP</text>
<text x="207.7" y="85.7">Q0</text>
<text x="207.7" y="88">Q1</text>
<text x="210.3" y="85.3">15</text>
<text x="210.3" y="87.6">1</text>
<text x="210.3" y="90">2</text>
<text x="241.9" y="85.3">1</text>
<text x="241.9" y="87.6">2</text>
<text x="241.9" y="90">3</text>
<text x="243.7" y="85.7">IN1</text>
<text x="243.7" y="88">IN2</text>
<text x="250.7" y="85.7">OUT1</text>
<text x="250.7" y="88">OUT2</text>
<text x="254.8" y="85.3">18</text>
<text x="254.8" y="87.6">17</text>
<text x="254.8" y="90">16</text>
<text x="98.6" y="95.3">30</text>
<text x="101" y="95.7">PD0 (RXD/PCINT16)</text>
<text x="131.8" y="92.6">ADC6</text>
<text x="131.8" y="95.7">ADC7</text>
<text x="135.9" y="92.3">19</text>
<text x="135.9" y="95.3">22</text>
<text x="198.2" y="90.3">ST_CP</text>
<text x="207.7" y="90.3">Q2</text>
<text x="207.7" y="92.6">Q3</text>
<text x="207.7" y="94.9">Q4</text>
<text x="210.3" y="92.3">3</text>
<text x="210.3" y="94.6">4</text>
<text x="241.9" y="92.3">4</text>
<text x="241.9" y="94.6">5</text>
<text x="243.7" y="90.3">IN3</text>
<text x="243.7" y="92.6">IN4</text>
<text x="243.7" y="94.9">IN5</text>
<text x="250.7" y="90.3">OUT3</text>
<text x="250.7" y="92.6">OUT4</text>
<text x="250.7" y="94.9">OUT5</text>
<text x="254.8" y="92.3">15</text>
<text x="254.8" y="94.6">14</text>
<text x="37.5" y="101.8">1</text>
<text x="98.6" y="98.4">31</text>
<text x="98.6" y="101.5">32</text>
<text x="101" y="98.8">PD1 (TXD/PCINT17)</text>
<text x="101" y="101.8">PD2 (INT0/PCINT18)</text>
<text x="195.3" y="96.1">10</text>
<text x="195.3" y="98.4">13</text>
<text x="195.9" y="101.5">9</text>
<text x="197.7" y="101.8">Q7'</text>
<text x="197.7" y="96.5">MR</text>
<text x="197.7" y="98.8">OE</text>
<text x="207.7" y="97.2">Q5</text>
<text x="207.7" y="99.5">Q6</text>
<text x="207.7" y="101.8">Q7</text>
<text x="210.3" y="96.9">5</text>
<text x="210.3" y="99.2">6</text>
<text x="210.3" y="101.5">7</text>
<text x="241.9" y="96.9">6</text>
<text x="241.9" y="99.2">7</text>
<text x="241.9" y="101.5">8</text>
<text x="243.7" y="97.2">IN6</text>
<text x="243.7" y="99.5">IN7</text>
<text x="243.7" y="101.8">IN8</text>
<text x="250.7" y="97.2">OUT6</text>
<text x="250.7" y="99.5">OUT7</text>
<text x="250.7" y="101.8">OUT8</text>
<text x="254.8" y="96.9">13</text>
<text x="254.8" y="99.2">12</text>
<text x="254.8" y="101.5">11</text>
<text x="37.5" y="104.9">2</text>
<text x="37.5" y="108">3</text>
<text x="99.3" y="104.5">1</text>
<text x="99.3" y="107.6">2</text>
<text x="101" y="104.9">PD3 (PCINT19/OC2B/INT1)</text>
<text x="101" y="108">PD4 (PCINT20/XCK/T0)</text>
<text x="241.9" y="103.8">9</text>
<text x="243.7" y="104.1">VS</text>
<text x="251.2" y="104.1">GND</text>
<text x="254.8" y="103.8">10</text>
<text x="37.5" y="111">4</text>
<text x="98.6" y="113.7">10</text>
<text x="99.3" y="110.7">9</text>
<text x="101" y="111">PD5 (PCINT21/OC0B/T1)</text>
<text x="195.3" y="113.7">14</text>
<text x="210.3" y="113.7">15</text>
<text x="241.9" y="113.7">1</text>
<text x="254.8" y="113.7">18</text>
<text x="37.5" y="114.1">5</text>
<text x="37.5" y="117.2">6</text>
<text x="98.6" y="116.8">11</text>
<text x="101" y="114.1">PD6 (PCINT22/OC0A/AIN0)</text>
<text x="101" y="117.2">PD7 (PCINT23/AIN1)</text>
<text x="195.3" y="116">11</text>
<text x="195.3" y="118.3">12</text>
<text x="197.7" y="114.1">DS</text>
<text x="198.2" y="116.4">SH_CP</text>
<text x="198.2" y="118.7">ST_CP</text>
<text x="207.7" y="114.1">Q0</text>
<text x="207.7" y="116.4">Q1</text>
<text x="207.7" y="118.7">Q2</text>
<text x="210.3" y="116">1</text>
<text x="210.3" y="118.3">2</text>
<text x="241.9" y="116">2</text>
<text x="241.9" y="118.3">3</text>
<text x="243.7" y="114.1">IN1</text>
<text x="243.7" y="116.4">IN2</text>
<text x="243.7" y="118.7">IN3</text>
<text x="250.7" y="114.1">OUT1</text>
<text x="250.7" y="116.4">OUT2</text>
<text x="250.7" y="118.7">OUT3</text>
<text x="254.8" y="116">17</text>
<text x="254.8" y="118.3">16</text>
<text x="98.6" y="126">20</text>
<text x="98.6" y="122.9">18</text>
<text x="101" y="123.3">AVCC</text>
<text x="195.3" y="124.5">10</text>
<text x="197.7" y="124.8">MR</text>
<text x="207.7" y="121">Q3</text>
<text x="207.7" y="123.3">Q4</text>
<text x="207.7" y="125.6">Q5</text>
<text x="210.3" y="120.6">3</text>
<text x="210.3" y="122.9">4</text>
<text x="210.3" y="125.2">5</text>
<text x="241.9" y="120.6">4</text>
<text x="241.9" y="122.9">5</text>
<text x="241.9" y="125.2">6</text>
<text x="243.7" y="121">IN4</text>
<text x="243.7" y="123.3">IN5</text>
<text x="243.7" y="125.6">IN6</text>
<text x="250.7" y="121">OUT4</text>
<text x="250.7" y="123.3">OUT5</text>
<text x="250.7" y="125.6">OUT6</text>
<text x="254.8" y="120.6">15</text>
<text x="254.8" y="122.9">14</text>
<text x="254.8" y="125.2">13</text>
<text x="37.5" y="130.2">1</text>
<text x="101" y="126.4">AREF</text>
<text x="195.3" y="126.8">13</text>
<text x="195.9" y="129.8">9</text>
<text x="197.7" y="130.2">Q7'</text>
<text x="197.7" y="127.1">OE</text>
<text x="207.7" y="127.9">Q6</text>
<text x="207.7" y="130.2">Q7</text>
<text x="210.3" y="127.5">6</text>
<text x="210.3" y="129.8">7</text>
<text x="241.9" y="127.5">7</text>
<text x="241.9" y="129.8">8</text>
<text x="243.7" y="127.9">IN7</text>
<text x="243.7" y="130.2">IN8</text>
<text x="250.7" y="127.9">OUT7</text>
<text x="250.7" y="130.2">OUT8</text>
<text x="254.8" y="127.5">12</text>
<text x="254.8" y="129.8">11</text>
<text x="37.5" y="133.3">2</text>
<text x="37.5" y="136.3">3</text>
<text x="241.9" y="132.1">9</text>
<text x="243.7" y="132.5">VS</text>
<text x="251.2" y="132.5">GND</text>
<text x="254.8" y="132.1">10</text>
<text x="37.5" y="139.4">4</text>
<text x="37.5" y="142.5">5</text>
<text x="241.9" y="142.1">1</text>
<text x="243.7" y="142.5">IN1</text>
<text x="250.7" y="142.5">OUT1</text>
<text x="254.8" y="142.1">18</text>
<text x="37.5" y="145.6">6</text>
<text x="37.5" y="148.6">7</text>
<text x="111.5" y="145.2">1</text>
<text x="111.5" y="148.2">2</text>
<text x="113.3" y="145.6">X1</text>
<text x="113.3" y="148.6">X2</text>
<text x="118" y="148.6">SQW/OUT</text>
<text x="120.9" y="145.6">VCC</text>
<text x="124.4" y="148.2">7</text>
<text x="124.4" y="145.2">8</text>
<text x="241.9" y="144.4">2</text>
<text x="241.9" y="146.7">3</text>
<text x="241.9" y="149">4</text>
<text x="243.7" y="144.8">IN2</text>
<text x="243.7" y="147.1">IN3</text>
<text x="243.7" y="149.4">IN4</text>
<text x="250.7" y="144.8">OUT2</text>
<text x="250.7" y="147.1">OUT3</text>
<text x="250.7" y="149.4">OUT4</text>
<text x="254.8" y="144.4">17</text>
<text x="254.8" y="146.7">16</text>
<text x="254.8" y="149">15</text>
<text x="37.5" y="151.7">8</text>
<text x="37.5" y="154.8">9</text>
<text x="104.9" y="153.6" transform="rotate(-90 104.9 153.6)">1</text>
<text x="111.5" y="151.3">3</text>
<text x="111.5" y="154.4">4</text>
<text x="113.3" y="151.7">VBATTERY</text>
<text x="113.3" y="154.8">GND</text>
<text x="121" y="154.8">SDA</text>
<text x="121.1" y="151.7">SCL</text>
<text x="124.4" y="154.4">5</text>
<text x="124.4" y="151.3">6</text>
<text x="241.9" y="151.3">5</text>
<text x="241.9" y="153.6">6</text>
<text x="241.9" y="155.9">7</text>
<text x="243.7" y="151.7">IN5</text>
<text x="243.7" y="154">IN6</text>
<text x="250.7" y="151.7">OUT5</text>
<text x="250.7" y="154">OUT6</text>
<text x="254.8" y="151.3">14</text>
<text x="254.8" y="153.6">13</text>
<text x="254.8" y="155.9">12</text>
<text x="36.9" y="157.8">10</text>
<text x="104.9" y="157.3" transform="rotate(-90 104.9 157.3)">2</text>
<text x="241.9" y="158.2">8</text>
<text x="241.9" y="160.5">9</text>
<text x="243.7" y="156.3">IN7</text>
<text x="243.7" y="158.6">IN8</text>
<text x="243.7" y="160.9">VS</text>
<text x="250.7" y="156.3">OUT7</text>
<text x="250.7" y="158.6">OUT8</text>
<text x="251.2" y="160.9">GND</text>
<text x="254.8" y="158.2">11</text>
<text x="254.8" y="160.5">10</text>
</g>
</svg>
